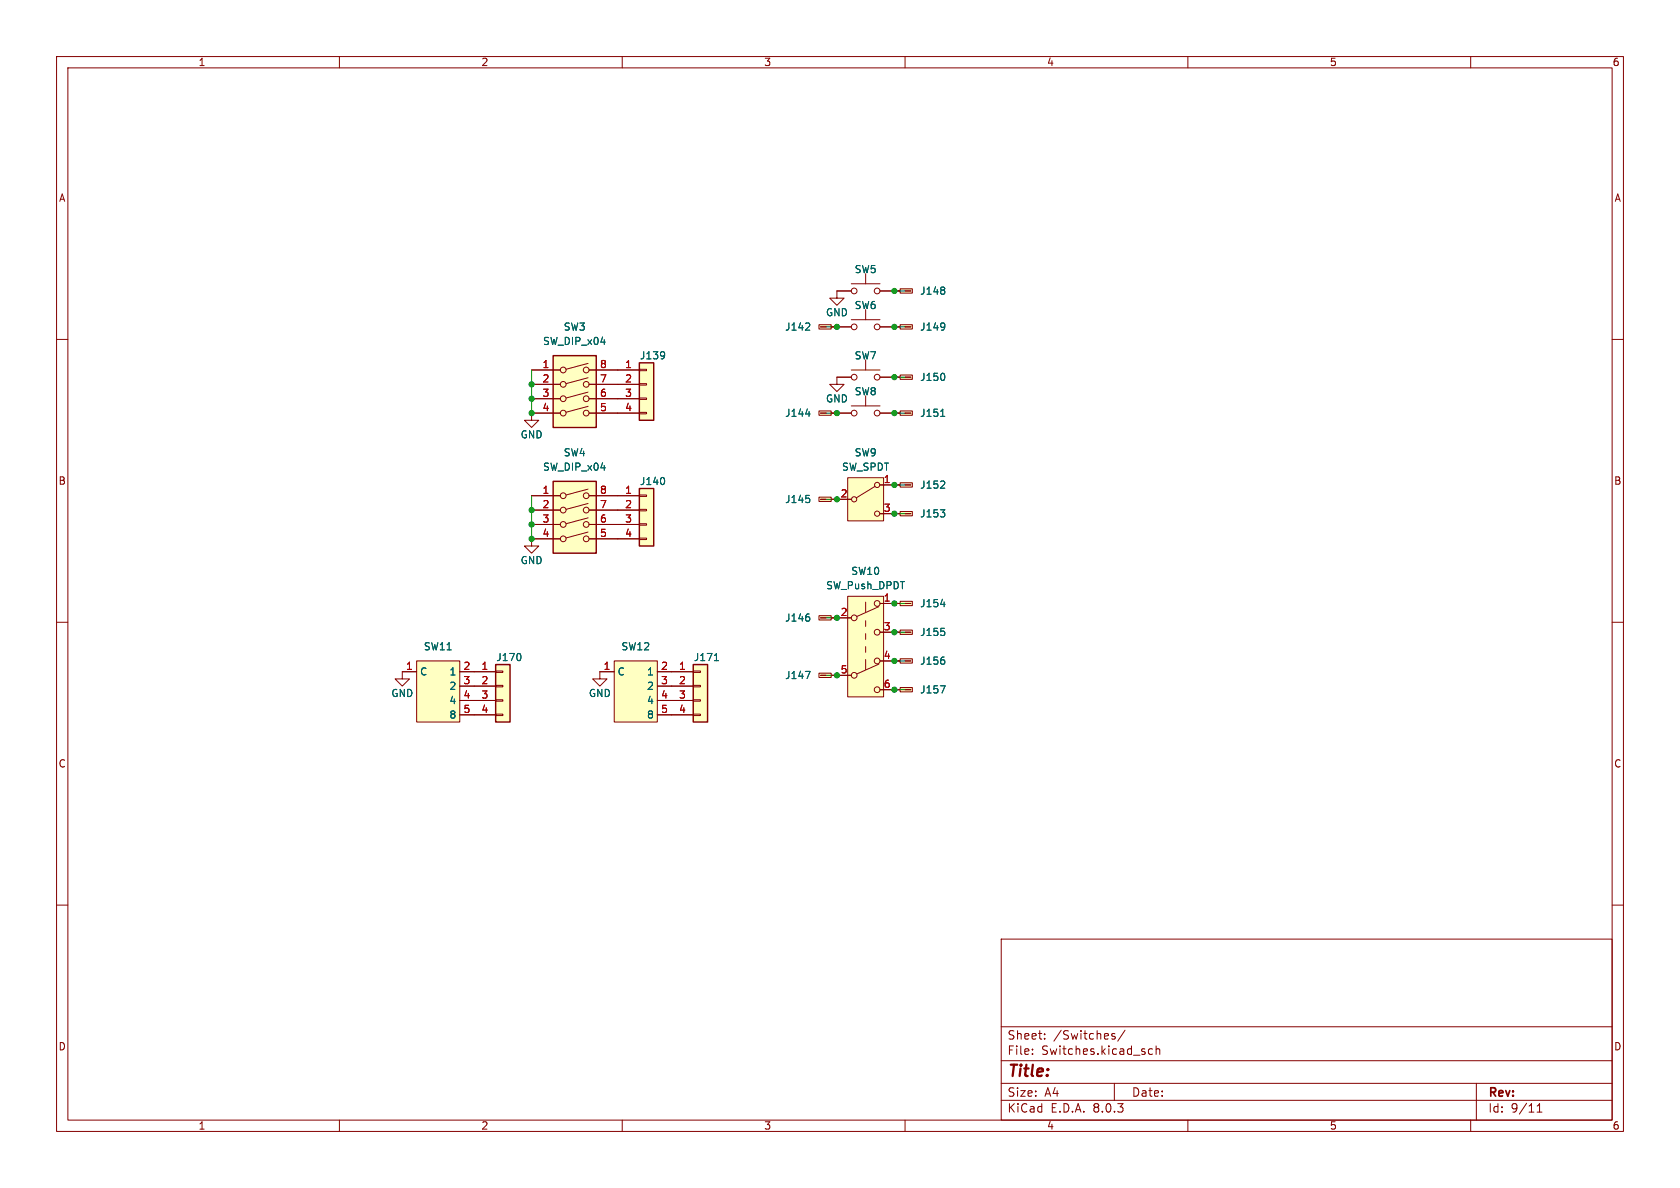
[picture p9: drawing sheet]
<svg xmlns="http://www.w3.org/2000/svg" width="297mm" height="210mm" viewBox="0 0 297 210" stroke-linecap="round" stroke-linejoin="round" font-family="sans-serif">
<g fill="none" stroke="#840000" stroke-width=".18">
<path d="M10 10h277v190h-277zM12 12h273v186h-273zM60 10v2M110 10v2M160 10v2M210 10v2M260 10v2M10 60h2M285 60h2M148 66.7h2.5M150.5 65.4h5.1M153 63.6v1.8"/>
<path d="M155.6 66.7h2.5M10 110h2M285 110h2M10 160h2M285 160h2M177 166h108v32h-108zM60 198v2M110 198v2M160 198v2M177 194.5h108M177 191.5h108M177 187.5h108"/>
<path d="M177 181.5h108M182.5 186.3v.1M182.5 185.5v.1M184.7 183.6v.1M184.7 182.8v.1M197 191.5v3M197.1 182.8l-.4-.1-.2 .2 .1 .2 .5 .2v.3h-.6M198.9 182.1l-1.3 2M203.7 185.5l-.4-.1-.3 .3v.4l.2 .2h.5M204.4 185.5l.2-.1 .4 .1v.9M204.4 184.9v1.5M210 198v2"/>
<path d="M260 198v2M261 191.5v6.5M271.7 196.6h.9M271.7 195.5l.5-.4v1.5"/>
<circle cx="151" cy="66.7" r=".51"/>
<circle cx="155.1" cy="66.7" r=".51"/>
</g>
<path d="M113 64.1h2.6v10.2h-2.6z" fill="#ffffc2"/>
<path d="M109.2 65.4h3.8M109.2 67.9h3.8M109.2 70.5h3.8M109.2 73h3.8M113 72.9h1.3v.3h-1.3zM113 70.4h1.3v.2h-1.3zM113 67.8h1.3v.3h-1.3zM113 65.3h1.3v.2h-1.3z" fill="none" stroke="#840000" stroke-width=".18"/>
<path d="M113 64.1h2.6v10.2h-2.6z" fill="none" stroke="#840000" stroke-width=".25"/>
<path d="M117.4 62.2v.1a1.07 1.07 0 0 1-.1 1M117.5 62.7l-.1 .2" fill="none" stroke="#006464" stroke-width=".18"/>
<path d="M144.8 57.4h2.1v.8h-2.1z" fill="#ffffc2"/>
<g fill="none" stroke="#840000" stroke-width=".18">
<path d="M144.8 57.4h2.1v.8h-2.1zM145.1 57.8h.9M147 57.8h1M148 66.7v1.2h1.2l-1.2 1.3-1.3-1.3h1.3M148 73h2.5M150.5 71.8h5.1M153 70v1.8M155.6 73h2.5"/>
<circle cx="151" cy="73" r=".51"/>
<circle cx="155.1" cy="73" r=".51"/>
</g>
<path d="M143 57.2l.2 .1-.1 .3-.7 .8h.8" fill="none" stroke="#006464" stroke-width=".18"/>
<path d="M144.8 72.6h2.1v.8h-2.1z" fill="#ffffc2"/>
<path d="M144.8 72.6h2.1v.8h-2.1zM145.1 73h.9M147 73h1" fill="none" stroke="#840000" stroke-width=".18"/>
<path d="M142.4 73.2h.8" fill="none" stroke="#006464" stroke-width=".18"/>
<path d="M97.8 62.9h7.6v12.7h-7.6z" fill="#ffffc2"/>
<g fill="none" stroke="#840000" stroke-width=".18">
<path d="M94 65.4h5.1M94 67.9h5.1M94 70.5h5.1M94 73h5.1M104 71.8l-3.9 1.1M104 69.3l-3.9 1.1M104 66.8l-3.9 1M104 64.2l-3.9 1.1M104.1 65.4h5.1M104.1 67.9h5.1M104.1 70.5h5.1M104.1 73h5.1"/>
<circle cx="99.6" cy="70.5" r=".51"/>
<circle cx="99.6" cy="67.9" r=".51"/>
<circle cx="99.6" cy="73" r=".51"/>
<circle cx="99.6" cy="65.4" r=".51"/>
<circle cx="103.6" cy="70.5" r=".51"/>
<circle cx="103.6" cy="67.9" r=".51"/>
<circle cx="103.6" cy="73" r=".51"/>
<circle cx="103.6" cy="65.4" r=".51"/>
</g>
<path d="M97.8 62.9h7.6v12.7h-7.6z" fill="none" stroke="#840000" stroke-width=".25"/>
<path d="M144.8 87.9h2.1v.7h-2.1z" fill="#ffffc2"/>
<path d="M144.8 87.9h2.1v.7h-2.1zM145.1 88.3h.9M147 88.3h1" fill="none" stroke="#840000" stroke-width=".18"/>
<path d="M142.5 87.6h.6M143 88.1l.2 .2-.2 .5" fill="none" stroke="#006464" stroke-width=".18"/>
<path d="M159.1 72.6h2.2v.8h-2.2z" fill="#ffffc2"/>
<path d="M158.1 73h1M159.1 72.6h2.2v.8h-2.2zM160 73h1" fill="none" stroke="#840000" stroke-width=".18"/>
<path d="M166.3 73.6h.7" fill="none" stroke="#006464" stroke-width=".18"/>
<path d="M159.1 66.3h2.2v.8h-2.2z" fill="#ffffc2"/>
<path d="M158.1 66.7h1M159.1 66.3h2.2v.8h-2.2zM160 66.7h1" fill="none" stroke="#840000" stroke-width=".18"/>
<path d="M166.9 66.1l.1 .4-.1 .6" fill="none" stroke="#006464" stroke-width=".18"/>
<path d="M144.8 108.8h2.1v.8h-2.1z" fill="#ffffc2"/>
<path d="M144.8 108.8h2.1v.8h-2.1zM145.1 109.2h.9M147 109.2h1" fill="none" stroke="#840000" stroke-width=".18"/>
<path d="M143 109.1l.2 .2-.2 .4" fill="none" stroke="#006464" stroke-width=".18"/>
<path d="M144.8 119h2.1v.8h-2.1z" fill="#ffffc2"/>
<path d="M144.8 119h2.1v.8h-2.1zM145.1 119.4h.9M147 119.4h1" fill="none" stroke="#840000" stroke-width=".18"/>
<path d="M142.4 118.7h.8l-.5 1.3" fill="none" stroke="#006464" stroke-width=".18"/>
<path d="M159.1 51.1h2.2v.7h-2.2z" fill="#ffffc2"/>
<path d="M158.1 51.4h1M159.1 51.1h2.2v.7h-2.2zM160 51.4h1" fill="none" stroke="#840000" stroke-width=".18"/>
<path d="M166.9 50.8l.1 .2-.1 .2M166.9 51.3l.1 .2-.1 .5" fill="none" stroke="#006464" stroke-width=".18"/>
<path d="M159.1 57.4h2.2v.8h-2.2z" fill="#ffffc2"/>
<path d="M158.1 57.8h1M159.1 57.4h2.2v.8h-2.2zM160 57.8h1" fill="none" stroke="#840000" stroke-width=".18"/>
<path d="M166.9 57.2h.1a1.07 1.07 0 0 1-.2 1M167 57.6l-.1 .2" fill="none" stroke="#006464" stroke-width=".18"/>
<path d="M73.7 116.8h7.6v10.8h-7.6z" fill="#ffffc2"/>
<g fill="none" stroke="#840000" stroke-width=".18">
<path d="M148 57.8h2.5M150.5 51.4h-2.5v1.3h1.2l-1.2 1.3-1.3-1.3h1.3M150.5 56.5h5.1M150.5 50.2h5.1M153 48.4v1.8M153 54.7v1.8M155.6 57.8h2.5M155.6 51.4h2.5M71.1 118.7h2.6M73.7 116.8h7.6v10.8h-7.6zM81.3 118.7h2.5M81.3 121.3h2.5"/>
<path d="M81.3 123.8h2.5M81.3 126.4h2.5"/>
<circle cx="151" cy="57.8" r=".51"/>
<circle cx="151" cy="51.4" r=".51"/>
<circle cx="155.1" cy="51.4" r=".51"/>
<circle cx="155.1" cy="57.8" r=".51"/>
</g>
<path d="M87.6 117.5h2.6v10.1h-2.6z" fill="#ffffc2"/>
<path d="M94 95.3v1.2h1.2l-1.2 1.3-1.3-1.3h1.3M83.8 118.7h3.8M87.6 118.6h1.3v.3h-1.3zM83.8 121.3h3.8M83.8 123.8h3.8M83.8 126.4h3.8M87.6 126.2h1.3v.3h-1.3zM87.6 123.7h1.3v.3h-1.3zM87.6 121.2h1.3v.2h-1.3z" fill="none" stroke="#840000" stroke-width=".18"/>
<path d="M87.6 117.5h2.6v10.1h-2.6z" fill="none" stroke="#840000" stroke-width=".25"/>
<path d="M92 115.6l.1 .4-.1 .7" fill="none" stroke="#006464" stroke-width=".18"/>
<path d="M159.1 90.4h2.2v.8h-2.2z" fill="#ffffc2"/>
<path d="M158.1 90.8h1M159.1 90.4h2.2v.8h-2.2zM160 90.8h1" fill="none" stroke="#840000" stroke-width=".18"/>
<path d="M166.2 90.1h.8l-.4 .5M166.9 90.7l.1 .1-.1 .5" fill="none" stroke="#006464" stroke-width=".18"/>
<path d="M159.1 85.3h2.2v.8h-2.2z" fill="#ffffc2"/>
<path d="M158.1 85.7h1M159.1 85.3h2.2v.8h-2.2zM160 85.7h1" fill="none" stroke="#840000" stroke-width=".18"/>
<path d="M166.9 85.1l.1 .2v.3l-.8 .7h.8" fill="none" stroke="#006464" stroke-width=".18"/>
<path d="M149.9 84.5h6.3v7.6h-6.3z" fill="#ffffc2"/>
<g fill="none" stroke="#840000" stroke-width=".18">
<path d="M148 88.3h2.5M149.9 84.5h6.3v7.6h-6.3zM154.7 86l-3.3 2M155.6 85.7h2.5M155.6 90.8h2.5M71.1 118.7v1.3h1.3l-1.3 1.3-1.3-1.3h1.3"/>
<circle cx="151" cy="88.3" r=".46"/>
<circle cx="155.1" cy="90.8" r=".46"/>
<circle cx="155.1" cy="85.7" r=".46"/>
</g>
<path d="M108.6 116.8h7.6v10.8h-7.6z" fill="#ffffc2"/>
<path d="M106 118.7h2.6M108.6 116.8h7.6v10.8h-7.6zM116.2 118.7h2.5M116.2 121.3h2.5M116.2 123.8h2.5M116.2 126.4h2.5" fill="none" stroke="#840000" stroke-width=".18"/>
<path d="M159.1 106.3h2.2v.8h-2.2z" fill="#ffffc2"/>
<path d="M158.1 106.7h1M159.1 106.3h2.2v.8h-2.2zM160 106.7h1" fill="none" stroke="#840000" stroke-width=".18"/>
<path d="M166.3 106.8h.8" fill="none" stroke="#006464" stroke-width=".18"/>
<path d="M159.1 111.4h2.2v.7h-2.2z" fill="#ffffc2"/>
<path d="M158.1 111.8h1M159.1 111.4h2.2v.7h-2.2zM160 111.8h1" fill="none" stroke="#840000" stroke-width=".18"/>
<path d="M166.4 111.1h.6M166.9 111.6l.1 .2-.1 .5" fill="none" stroke="#006464" stroke-width=".18"/>
<path d="M159.1 121.5h2.2v.8h-2.2z" fill="#ffffc2"/>
<path d="M158.1 121.9h1M159.1 121.5h2.2v.8h-2.2zM160 121.9h1" fill="none" stroke="#840000" stroke-width=".18"/>
<path d="M166.2 121.2h.9l-.6 1.3" fill="none" stroke="#006464" stroke-width=".18"/>
<path d="M159.1 116.5h2.2v.7h-2.2z" fill="#ffffc2"/>
<path d="M158.1 116.8h1M159.1 116.5h2.2v.7h-2.2zM160 116.8h1" fill="none" stroke="#840000" stroke-width=".18"/>
<path d="M166.9 116.7l.1 .2-.1 .5" fill="none" stroke="#006464" stroke-width=".18"/>
<path d="M122.6 117.5h2.5v10.1h-2.5z" fill="#ffffc2"/>
<path d="M106 118.7v1.3h1.3l-1.3 1.3-1.2-1.3h1.2M118.7 118.7h3.9M122.6 118.6h1.2v.3h-1.2zM118.7 121.3h3.9M118.7 123.8h3.9M118.7 126.4h3.9M122.6 126.2h1.2v.3h-1.2zM122.6 123.7h1.2v.3h-1.2zM122.6 121.2h1.2v.2h-1.2z" fill="none" stroke="#840000" stroke-width=".18"/>
<path d="M122.6 117.5h2.5v10.1h-2.5z" fill="none" stroke="#840000" stroke-width=".25"/>
<path d="M126.3 116.8h.7" fill="none" stroke="#006464" stroke-width=".18"/>
<path d="M149.9 105.4h6.3v17.8h-6.3z" fill="#ffffc2"/>
<g fill="none" stroke="#840000" stroke-width=".18">
<path d="M94 73v1.3h1.2l-1.2 1.3-1.3-1.3h1.3M148 109.2h2.5M148 119.4h2.5M149.9 105.4h6.3v17.8h-6.3zM153 106.4v1.8M153 109.7v1M153 112v1M153 114.3v1M153 116.6v1.8M155.4 117.4l-3.9 1.7M155.4 107.2l-3.9 1.8M155.6 106.7h2.5"/>
<path d="M155.6 111.8h2.5M155.6 116.8h2.5M155.6 121.9h2.5"/>
<circle cx="151" cy="119.4" r=".51"/>
<circle cx="151" cy="109.2" r=".51"/>
<circle cx="155.1" cy="116.8" r=".51"/>
<circle cx="155.1" cy="111.8" r=".51"/>
<circle cx="155.1" cy="106.7" r=".51"/>
<circle cx="155.1" cy="121.9" r=".51"/>
</g>
<path d="M113 86.4h2.6v10.1h-2.6z" fill="#ffffc2"/>
<path d="M109.2 87.6h3.8M109.2 90.2h3.8M109.2 92.7h3.8M109.2 95.3h3.8M113 95.1h1.3v.3h-1.3zM113 92.6h1.3v.2h-1.3zM113 90h1.3v.3h-1.3zM113 87.5h1.3v.3h-1.3z" fill="none" stroke="#840000" stroke-width=".18"/>
<path d="M113 86.4h2.6v10.1h-2.6z" fill="none" stroke="#840000" stroke-width=".25"/>
<path d="M117.4 84.5l.1 .4-.1 .6" fill="none" stroke="#006464" stroke-width=".18"/>
<path d="M97.8 85.1h7.6v12.7h-7.6z" fill="#ffffc2"/>
<g fill="none" stroke="#840000" stroke-width=".18">
<path d="M145.1 57.8h.9M147 57.8h3.5M148 51.4h2.5M155.6 57.8h3.5M155.6 51.4h3.5M160 57.8h1M160 51.4h1M94 73h5.1M94 65.4h5.1M94 67.9h5.1M94 70.5h5.1M104.1 73h8.9"/>
<path d="M104.1 65.4h8.9M104.1 67.9h8.9M104.1 70.5h8.9M145.1 73h.9M147 73h3.5M148 66.7h2.5M155.6 66.7h3.5M155.6 73h3.5M160 66.7h1M160 73h1M94 87.6h5.1M94 90.2h5.1"/>
<path d="M94 92.7h5.1M94 95.3h5.1M104 94.1l-3.9 1M104 91.5l-3.9 1.1M104 89l-3.9 1M104 86.5l-3.9 1M104.1 87.6h8.9M104.1 90.2h8.9M104.1 92.7h8.9M104.1 95.3h8.9M145.1 88.3h.9M147 88.3h3.5"/>
<path d="M155.6 90.8h3.5M155.6 85.7h3.5M160 90.8h1M160 85.7h1M71.1 118.7h2.6M81.3 118.7h6.3M106 118.7h2.6M116.2 118.7h6.4M145.1 109.2h.9M145.1 119.4h.9M147 109.2h3.5M147 119.4h3.5"/>
<path d="M155.6 106.7h3.5M155.6 111.8h3.5M155.6 116.8h3.5M160 106.7h1M160 111.8h1M160 116.8h1M81.3 121.3h6.3M81.3 123.8h6.3M81.3 126.4h6.3M116.2 121.3h6.4M116.2 123.8h6.4M116.2 126.4h6.4"/>
<path d="M155.6 121.9h3.5M160 121.9h1"/>
<circle cx="99.6" cy="92.7" r=".51"/>
<circle cx="99.6" cy="95.3" r=".51"/>
<circle cx="99.6" cy="90.2" r=".51"/>
<circle cx="99.6" cy="87.6" r=".51"/>
<circle cx="103.6" cy="92.7" r=".51"/>
<circle cx="103.6" cy="95.3" r=".51"/>
<circle cx="103.6" cy="90.2" r=".51"/>
<circle cx="103.6" cy="87.6" r=".51"/>
</g>
<path d="M97.8 85.1h7.6v12.7h-7.6z" fill="none" stroke="#840000" stroke-width=".25"/>
<g fill="none" stroke="#009600" stroke-width=".18">
<path d="M146 57.8h2M158.1 57.8h1.9M158.1 51.4h1.9M94 65.4v7.6M146 73h2M158.1 66.7h1.9M158.1 73h1.9M94 87.6v7.7M146 88.3h2M158.1 90.8h1.9M158.1 85.7h1.9M146 109.2h2"/>
<path d="M146 119.4h2M158.1 116.8h1.9M158.1 106.7h1.9M158.1 111.8h1.9M158.1 121.9h1.9"/>
</g>
<g fill="none" stroke="#006464" stroke-width=".18">
<path d="M143 57.2l.2 .1-.1 .3-.7 .8h.8M166.9 50.8l.1 .2-.1 .2M166.9 51.3l.1 .2-.1 .5M166.9 57.2h.1a1.07 1.07 0 0 1-.2 1M167 57.6l-.1 .2M117.4 62.2v.1a1.07 1.07 0 0 1-.1 1M117.5 62.7l-.1 .2M142.4 73.2h.8M166.3 73.6h.7M166.9 66.1l.1 .4-.1 .6M117.4 84.5l.1 .4-.1 .6M142.5 87.6h.6"/>
<path d="M143 88.1l.2 .2-.2 .5M166.2 90.1h.8l-.4 .5M166.9 85.1l.1 .2v.3l-.8 .7h.8M166.9 90.7l.1 .1-.1 .5M92 115.6l.1 .4-.1 .7M126.3 116.8h.7M142.4 118.7h.8l-.5 1.3M143 109.1l.2 .2-.2 .4M166.3 106.8h.8M166.4 111.1h.6M166.9 111.6l.1 .2-.1 .5M166.9 116.7l.1 .2-.1 .5"/>
<path d="M166.2 121.2h.9l-.6 1.3"/>
</g>
<g fill="#009600" stroke="#009600" stroke-width=".18">
<circle cx="158.1" cy="66.7" r=".46"/>
<circle cx="148" cy="73" r=".46"/>
<circle cx="158.1" cy="73" r=".46"/>
<circle cx="158.1" cy="51.4" r=".46"/>
<circle cx="158.1" cy="57.8" r=".46"/>
<circle cx="148" cy="57.8" r=".46"/>
<circle cx="158.1" cy="85.7" r=".46"/>
<circle cx="158.1" cy="90.8" r=".46"/>
<circle cx="148" cy="88.3" r=".46"/>
<circle cx="158.1" cy="111.8" r=".46"/>
<circle cx="158.1" cy="106.7" r=".46"/>
<circle cx="158.1" cy="116.8" r=".46"/>
<circle cx="148" cy="119.4" r=".46"/>
<circle cx="158.1" cy="121.9" r=".46"/>
<circle cx="94" cy="90.2" r=".46"/>
<circle cx="94" cy="70.5" r=".46"/>
<circle cx="94" cy="67.9" r=".46"/>
<circle cx="94" cy="73" r=".46"/>
<circle cx="94" cy="95.3" r=".46"/>
<circle cx="94" cy="92.7" r=".46"/>
<circle cx="148" cy="109.2" r=".46"/>
</g>
<text font-size="2.8" fill="#840000" x="178" y="190.9">Title:</text>
<g font-size="2.1" fill="#840000">
<text x="178" y="184">Sheet:</text>
<text x="186.2" y="184">/Switches/</text>
<text x="178" y="186.7">File:</text>
<text x="184.1" y="186.7">Switches.kicad_sch</text>
<text x="178" y="196.9">KiCad</text>
<text x="178" y="194.1">Size:</text>
<text x="184.7" y="194.1">A4</text>
<text x="185.7" y="196.9">E.D.A.</text>
<text x="193.3" y="196.9">8.0.3</text>
<text x="200" y="194.1">Date:</text>
<text x="263" y="194.3">Rev:</text>
<text x="263" y="196.9">Id:</text>
<text x="267.1" y="196.9">9/11</text>
</g>
<g font-size="1.8" fill="#840000">
<text x="35" y="11.9">1</text>
<text x="85" y="11.9">2</text>
<text x="135" y="11.9">3</text>
<text x="185" y="11.9">4</text>
<text x="235" y="11.9">5</text>
<text x="285" y="11.9">6</text>
<text x="10.3" y="35.9">A</text>
<text x="285.3" y="35.9">A</text>
<text x="10.3" y="85.9">B</text>
<text x="285.3" y="85.9">B</text>
<text x="10.3" y="135.9">C</text>
<text x="285.3" y="135.9">C</text>
<text x="10.3" y="185.9">D</text>
<text x="285.3" y="185.9">D</text>
<text x="35" y="199.9">1</text>
<text x="85" y="199.9">2</text>
<text x="135" y="199.9">3</text>
<text x="185" y="199.9">4</text>
<text x="235" y="199.9">5</text>
<text x="285" y="199.9">6</text>
</g>
<g font-size="1.8" fill="#006464">
<text x="151" y="48.5">SW5</text>
<text x="162.6" y="52.3">J148</text>
<text x="99.6" y="58.6">SW3</text>
<text x="138.7" y="58.6">J142</text>
<text x="145.9" y="56.1">GND</text>
<text x="151" y="54.8">SW6</text>
<text x="162.6" y="58.6">J149</text>
<text x="95.9" y="61.2">SW_DIP_x04</text>
<text x="113" y="63.7">J139</text>
<text x="151" y="63.7">SW7</text>
<text x="145.9" y="71.3">GND</text>
<text x="151" y="70.1">SW8</text>
<text x="162.6" y="67.5">J150</text>
<text x="91.9" y="77.7">GND</text>
<text x="138.7" y="73.9">J144</text>
<text x="162.6" y="73.9">J151</text>
<text x="95.9" y="83.4">SW_DIP_x04</text>
<text x="99.6" y="80.9">SW4</text>
<text x="148.8" y="83.4">SW_SPDT</text>
<text x="151" y="80.9">SW9</text>
<text x="113" y="86">J140</text>
<text x="138.7" y="89.1">J145</text>
<text x="162.6" y="86.6">J152</text>
<text x="162.6" y="91.7">J153</text>
<text x="91.9" y="99.9">GND</text>
<text x="150.4" y="101.8">SW10</text>
<text x="145.9" y="104.4">SW_Push_DPDT</text>
<text x="162.6" y="107.5">J154</text>
<text x="138.7" y="110.1">J146</text>
<text x="162.6" y="112.6">J155</text>
<text x="74.2" y="119.6">C</text>
<text x="74.8" y="115.2">SW11</text>
<text x="79.4" y="119.6">1</text>
<text x="87.6" y="117.1">J170</text>
<text x="109.1" y="119.6">C</text>
<text x="109.8" y="115.2">SW12</text>
<text x="114.3" y="119.6">1</text>
<text x="122.6" y="117.1">J171</text>
<text x="162.6" y="117.7">J156</text>
<text x="69.1" y="123.4">GND</text>
<text x="79.4" y="122.1">2</text>
<text x="79.4" y="124.7">4</text>
<text x="104" y="123.4">GND</text>
<text x="114.3" y="122.1">2</text>
<text x="114.3" y="124.7">4</text>
<text x="138.7" y="120.2">J147</text>
<text x="162.6" y="122.8">J157</text>
<text x="79.4" y="127.2">8</text>
<text x="114.3" y="127.2">8</text>
</g>
<g font-size="1.8" fill="#a90000">
<text x="95.8" y="65.2">1</text>
<text x="106" y="65.2">8</text>
<text x="110.4" y="65.2">1</text>
<text x="95.8" y="67.7">2</text>
<text x="95.8" y="70.2">3</text>
<text x="106" y="70.2">6</text>
<text x="106" y="67.7">7</text>
<text x="110.4" y="67.7">2</text>
<text x="110.4" y="70.2">3</text>
<text x="95.8" y="72.8">4</text>
<text x="106" y="72.8">5</text>
<text x="110.4" y="72.8">4</text>
<text x="95.8" y="87.4">1</text>
<text x="95.8" y="89.9">2</text>
<text x="106" y="89.9">7</text>
<text x="106" y="87.4">8</text>
<text x="110.4" y="87.4">1</text>
<text x="110.4" y="89.9">2</text>
<text x="148.5" y="88">2</text>
<text x="156.1" y="85.5">1</text>
<text x="95.8" y="92.5">3</text>
<text x="95.8" y="95">4</text>
<text x="106" y="95">5</text>
<text x="106" y="92.5">6</text>
<text x="110.4" y="92.5">3</text>
<text x="110.4" y="95">4</text>
<text x="156.1" y="90.6">3</text>
<text x="156.1" y="106.4">1</text>
<text x="148.5" y="109">2</text>
<text x="156.1" y="111.5">3</text>
<text x="71.7" y="118.5">1</text>
<text x="81.8" y="118.5">2</text>
<text x="85" y="118.5">1</text>
<text x="106.6" y="118.5">1</text>
<text x="116.8" y="118.5">2</text>
<text x="119.9" y="118.5">1</text>
<text x="148.5" y="119.1">5</text>
<text x="156.1" y="116.6">4</text>
<text x="81.8" y="121">3</text>
<text x="81.8" y="123.6">4</text>
<text x="85" y="121">2</text>
<text x="85" y="123.6">3</text>
<text x="116.8" y="121">3</text>
<text x="116.8" y="123.6">4</text>
<text x="119.9" y="121">2</text>
<text x="119.9" y="123.6">3</text>
<text x="156.1" y="121.7">6</text>
<text x="81.8" y="126.1">5</text>
<text x="85" y="126.1">4</text>
<text x="116.8" y="126.1">5</text>
<text x="119.9" y="126.1">4</text>
</g>
</svg>
